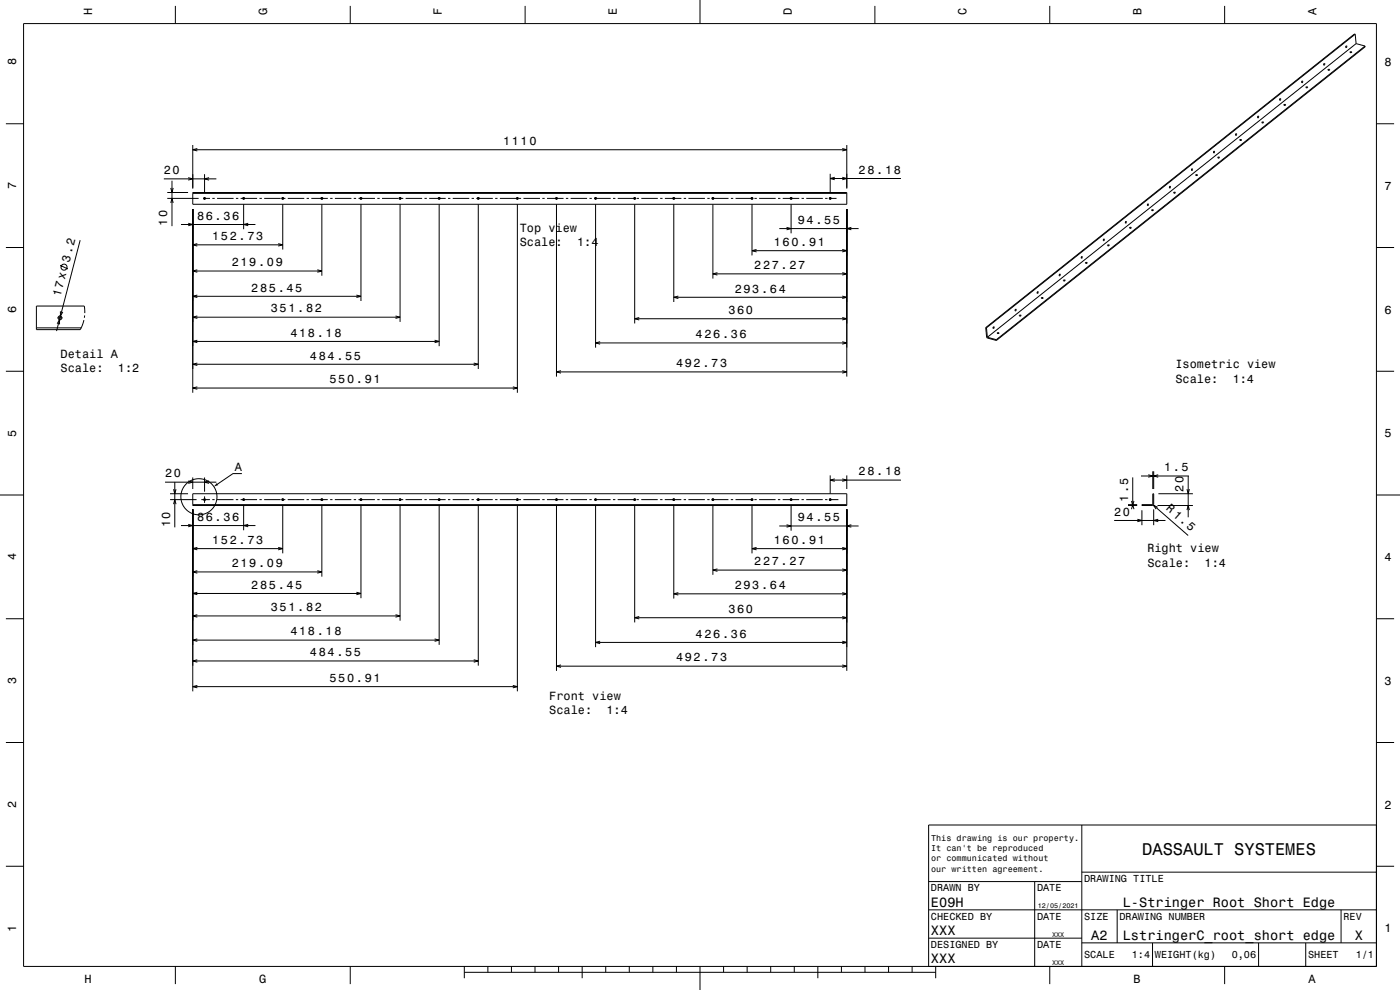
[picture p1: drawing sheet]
<svg xmlns="http://www.w3.org/2000/svg" width="594mm" height="420mm" viewBox="0 0 594 420" stroke-linecap="round" stroke-linejoin="round" font-family="sans-serif">
<g fill="none" stroke="#000" stroke-width=".42">
<path d="M10 10h574v400h-574zM74.4 2.5v7.5M148.6 2.5v7.5M222.8 2.5v7.5M297 0v10M371.2 2.5v7.5M445.4 2.5v7.5M519.6 2.5v7.5M571.1 19.5l-.1 .5M571.2 19.5l.2 .3-.3 .4zM575 14.5l-.3-.1-156.5 124.6M575 14.5l.4 4"/>
<path d="M575 14.5l-156.5 124.6M575.4 18.5l-156.5 124.6M575.4 18.5l3.8 1M579.2 19.5l-156.5 124.6M579.2 19.5v.4l-156.4 124.5M552.4 34.4l-.1 .5M552.5 34.4l.2 .3-.3 .4zM554.1 36.9l.7 .1-.6 .2zM554.7 37.2h-.5M561.8 27l-.1 .5M561.8 26.9l.3 .4-.3 .4zM563.5 29.5l.7 .1-.6 .2z"/>
<path d="M564 29.7l-.4 .1M573.4 22.3h-.5M2.5 52.5h7.5M524.4 56.8l-.2 .5M524.4 56.7l.3 .4-.3 .4zM526.1 59.3h.7l-.6 .3zM526.6 59.5l-.4 .1M533.7 49.3l-.1 .5M533.8 49.3l.2 .3-.3 .4zM535.4 51.8l.7 .1-.6 .2zM536 52.1h-.5M543.1 41.9l-.2 .5"/>
<path d="M543.1 41.8l.3 .4-.3 .4zM544.8 44.4h.7l-.6 .3zM545.3 44.6l-.4 .1M584 52.5h7.5M69.5 75.9h22.3M72.4 79.7l.6 2 .5-2M73 76.7v19.2M79.9 75.4l1.9 .5-1.9 .5M81.8 61.5v18.5M81.8 63.5h277.5M83.7 63l-1.9 .5 1.9 .5M86.8 73.9v7.7"/>
<path d="M88.7 75.4l-1.9 .5 1.9 .5M352.2 73.7v7.9M352.2 75.7h30.1M354.2 75.2l-2 .5 2 .5M357.4 63l1.9 .5-1.9 .5M357.4 75.2l1.9 .5-1.9 .5M359.3 61.5v18.5M496.3 79.1l-.1 .5M496.4 79.1l.2 .3-.3 .4zM505.7 71.7l-.2 .5M505.7 71.6l.3 .4-.4 .4zM507.4 74.2h.7l-.6 .3z"/>
<path d="M507.9 74.4l-.4 .1M515 64.2l-.1 .5M515.1 64.2l.2 .3-.3 .4zM516.7 66.7l.7 .1-.6 .2zM517.3 67h-.5M71 84.2h13.3M71 81.7h8.8M72.4 86.1l.6-1.9 .5 1.9M76.8 95.2h31.6M79.9 94.7l1.9 .5-1.9 .6M81.8 81.7h277.5v5h-277.5zM81.8 88.7v77.9"/>
<path d="M81.8 82h277.5M86.3 84.2h2.8M86.8 83.6v1.1M90.1 84.2h1M92.1 84.2h7M100.1 84.2h1M102.1 84.2h7M103.4 83.6v1.1M103.4 86.7v10.5M105.3 94.7l-1.9 .5 1.9 .6M110.1 84.2h1M112.1 84.2h7"/>
<path d="M119.5 84.2h1.6M120 83.6v1.1M120 86.7v19.2M122.1 84.2h7M130.1 84.2h1M132.1 84.2h7M136.6 83.6v1.1M136.6 86.7v30.3M140.1 84.2h1M142.1 84.2h7M150.1 84.2h1M152.1 84.2h7"/>
<path d="M153.2 83.6v1.1M153.2 86.7v41M160.1 84.2h1M162.1 84.2h7M169.2 84.2h1.9M169.7 83.6v1.1M169.7 86.7v49.9M172.1 84.2h7M180.1 84.2h1M182.1 84.2h7M186.3 83.6v1.1M186.3 86.7v60.2"/>
<path d="M190.1 84.2h1M192.1 84.2h7M200.1 84.2h1M202.1 84.2h7M202.9 83.6v1.1M202.9 86.7v69.8M210.1 84.2h1M212.1 84.2h9M219.5 83.6v1.1M219.5 86.7v79.9M222.1 84.2h7M230.1 84.2h1"/>
<path d="M232.1 84.2h7M236.1 83.6v1.1M236.1 86.7v73.1M240.1 84.2h1M242.1 84.2h7M250.1 84.2h1M252.1 84.2h7M252.7 83.6v1.1M252.7 86.7v60.8M260.1 84.2h1M262.1 84.2h7.7M269.3 83.6v1.1"/>
<path d="M269.3 86.7v50.5M270.1 84.2h1M272.1 84.2h7M280.1 84.2h1M282.1 84.2h7M285.9 83.6v1.1M285.9 86.7v41.4M290.1 84.2h1M292.1 84.2h7M300.1 84.2h1M301.9 84.2h7.2M302.5 83.6v1.1"/>
<path d="M302.5 86.7v31.5M310.1 84.2h1M312.1 84.2h7.5M319.1 83.6v1.1M319.1 86.7v21.7M320.1 84.2h1M322.1 84.2h7M330.1 84.2h1M330.7 97h33.6M332.1 84.2h7M333.7 96.5l2 .5-2 .5M335.7 83.6v1.1"/>
<path d="M335.7 86.7v12.3M340.1 84.2h1M342.1 84.2h7M350.1 84.2h1M351.7 84.2h3.2M352.2 83.6v1.1M359.3 88.7v71.1M361.2 96.5l-1.9 .5 1.9 .5M477.6 94l-.1 .5M477.7 94l.2 .3-.3 .4zM479.3 96.5l.7 .1-.6 .2zM479.8 96.8h-.4"/>
<path d="M487 86.6l-.2 .5M487 86.5l.3 .4-.4 .4zM488.7 89.1h.7l-.6 .3zM489.2 89.3l-.4 .1M498 81.6l.7 .1-.6 .2zM498.6 81.9h-.5M2.5 105h7.5M25.6 112.6l3.2 1.5M34 101.9l-10 38.6M81.8 103.9h38.2M81.8 115h54.8M83.7 103.4l-1.9 .5 1.9 .5"/>
<path d="M83.7 114.5l-1.9 .5 1.9 .5M118 103.4l2 .5-2 .5M134.6 114.5l2 .5-2 .5M302.5 116.2h56.8M304.4 115.7l-1.9 .5 1.9 .5M319.1 106.4h40.2M321 105.8l-1.9 .6 1.9 .5M357.4 105.8l1.9 .6-1.9 .5M357.4 115.7l1.9 .5-1.9 .5M449.5 116.4l-.1 .5M449.6 116.3l.2 .4-.3 .3zM451.8 119.1l-.5 .1"/>
<path d="M458.9 108.9l-.1 .5M458.9 108.9l.3 .3-.3 .4zM460.6 111.4l.7 .1-.6 .2zM461.1 111.7h-.4M468.2 101.5l-.1 .5M468.3 101.4l.2 .4-.3 .3zM469.9 104.1v.1M470.5 104.2l-.5 .1M584 105h7.5M15.4 139.1h19M24.3 137.4l.9-1.8 .1 2M24.4 134.8h2.1"/>
<path d="M25.4 133.8v2.1M25.6 132.1v2l1-1.8M35.6 135.8l-1.2 3.3M35.9 133.8l-.1 1M36 132.8l-.2-3h-20.4v10h18.7l.3-.7M81.8 125.7h71.4M81.8 134.6h87.9M83.7 125.2l-1.9 .5 1.9 .5M83.7 134l-1.9 .6 1.9 .5M151.2 125.2l2 .5-2 .5M167.8 134l1.9 .6-1.9 .5M269.3 135.2h90"/>
<path d="M271.2 134.7l-1.9 .5 1.9 .5M285.9 126.1h73.4M287.8 125.6l-1.9 .5 1.9 .5M357.4 125.6l1.9 .5-1.9 .5M357.4 134.7l1.9 .5-1.9 .5M418.2 139l.5 4.2 4.1 1.2M418.2 139l.3 .1M418.5 139.1l.4 4M421.5 138.7l-.2 .5M421.5 138.7l.3 .3-.3 .4zM430.8 131.3l-.1 .5M430.9 131.2l.2 .4-.3 .3z"/>
<path d="M432.5 133.8h.7l-.5 .3zM433.1 134h-.5M440.2 123.8l-.1 .5M440.2 123.8l.3 .3-.3 .4zM441.9 126.3l.7 .1-.6 .2zM442.4 126.6h-.4M2.5 157.5h7.5M81.8 144.9h104.5M81.8 154.5h121.1M83.7 144.3l-1.9 .6 1.9 .5M83.7 154l-1.9 .5 1.9 .6M184.4 144.3l1.9 .6-1.9 .5"/>
<path d="M201 154l1.9 .5-1.9 .6M236.1 157.8h123.2M238 157.3l-1.9 .5 1.9 .5M252.7 145.5h106.6M254.6 145l-1.9 .5 1.9 .5M357.4 145l1.9 .5-1.9 .5M357.4 157.3l1.9 .5-1.9 .5M418.9 143.1l3.8 1M422.7 144.1l.1 .3M423.1 141.3h.8l-.5 .2zM423.7 141.5h-.4M584 157.5h7.5"/>
<path d="M81.8 164.6h137.7M83.7 164.1l-1.9 .5 1.9 .5M217.6 164.1l1.9 .5-1.9 .5M489.1 199.9v7.6M489.5 199.9v7.6M0 210h10M70 204.6h21.8M72.2 212h11.2M72.2 209.5h7.6M73.6 213.9l.6-1.9 .5 1.9M73.6 207.5l.6 2 .5-2M74.2 204.5v19.2"/>
<path d="M79.9 204l1.9 .6-1.9 .5M81.8 209.5h277.5v5h-277.5zM81.8 202.6v4.9M81.8 216.1v77.2M81.8 214.1h277.5M85.4 212h3.7M86.8 202.6v6M86.8 210.6v2.7M88.7 204l-1.9 .6 1.9 .5M90.1 212h1M92.1 212h7M100.1 212h1"/>
<path d="M102.1 212h7M102.6 200.9h-3.8l-6.5 4.5M103.4 211.4v1.1M103.4 214.5v10.5M110.1 212h1M112.1 212h7M119.5 212h1.6M120 211.4v1.1M120 214.5v20.2M122.1 212h7M130.1 212h1M132.1 212h7"/>
<path d="M136.6 211.4v1.1M136.6 214.5v30.1M140.1 212h1M142.1 212h7M150.1 212h1M152.1 212h7M153.2 211.4v1.1M153.2 214.5v39.3M160.1 212h1M162.1 212h7M169.2 212h1.9M169.7 211.4v1.1"/>
<path d="M169.7 214.5v48.8M172.1 212h7M180.1 212h1M182.1 212h7M186.3 211.4v1.1M186.3 214.5v59.1M190.1 212h1M192.1 212h7M200.1 212h1M202.1 212h7M202.9 211.4v1.1M202.9 214.5v67.9"/>
<path d="M210.1 212h1M212.1 212h9M219.5 211.4v1.1M219.5 214.5v78.8M222.1 212h7M230.1 212h1M232.1 212h7M236.1 211.4v1.1M236.1 214.5v70.1M240.1 212h1M242.1 212h7M250.1 212h1"/>
<path d="M252.1 212h7M252.7 211.4v1.1M252.7 214.5v60M260.1 212h1M262.1 212h7.7M269.3 211.4v1.1M269.3 214.5v49.6M270.1 212h1M272.1 212h7M280.1 212h1M282.1 212h7M285.9 211.4v1.1"/>
<path d="M285.9 214.5v39.4M290.1 212h1M292.1 212h7M300.1 212h1M301.9 212h7.2M302.5 211.4v1.1M302.5 214.5v29.4M310.1 212h1M312.1 212h7.5M319.1 211.4v1.1M319.1 214.5v20.3M320.1 212h1"/>
<path d="M322.1 212h7M330.1 212h1M332.1 212h7M335.7 211.4v1.1M335.7 214.5v10.6M340.1 212h1M342.1 212h7M350.1 212h1M351.7 212h4M352.2 201.7v7.7M352.2 211.4v1.1M352.2 203.7h30.1"/>
<path d="M354.2 203.2l-2 .5 2 .5M357.4 203.2l1.9 .5-1.9 .5M359.3 201.7v5.8M359.3 216.1v68.5M478.6 214.5h3.9M478.6 214.1h3.9M480.1 212.5l.5 2 .5-2M480.1 216l.5-1.9 .5 1.9M480.6 202.5v12M484.1 201.9h20.3M484.5 216.5v6.3M487.2 201.4l1.9 .5-1.9 .6"/>
<path d="M489.1 209.5h.4l-.2 4.9-4.8 .1v-.4h4.6zM489.1 214.1l15 13.1M489.5 216.1v6.7M491.1 214.5h15M491.2 215.2l-1.8-.9 1.1 1.7M491.4 201.4l-1.9 .5 1.9 .6M491.5 209.5h14.6M503.6 216.4l.5-1.9 .5 1.9M503.6 207.5l.5 2 .5-2M504.1 201.9v17.6M584 210h10M76.8 223h31.6"/>
<path d="M79.9 222.4l1.9 .6-1.9 .5M81.8 232.7h38.2M83.7 232.2l-1.9 .5 1.9 .6M105.3 222.4l-1.9 .6 1.9 .5M118 232.2l2 .5-2 .6M319.1 232.8h40.2M321 232.2l-1.9 .6 1.9 .5M330.7 223.1h33.6M333.7 222.6l2 .5-2 .6M357.4 232.2l1.9 .6-1.9 .5M361.2 222.6l-1.9 .5 1.9 .6M472.7 220.8h21.8"/>
<path d="M482.6 220.3l1.9 .5-1.9 .5M491.4 220.3l-1.9 .5 1.9 .5M81.8 242.6h54.8M81.8 251.8h71.4M83.7 242.1l-1.9 .5 1.9 .6M83.7 251.3l-1.9 .5 1.9 .5M134.6 242.1l2 .5-2 .6M151.2 251.3l2 .5-2 .5M285.9 251.9h73.4M287.8 251.4l-1.9 .5 1.9 .6M302.5 241.9h56.8M304.4 241.3l-1.9 .6 1.9 .5"/>
<path d="M357.4 241.3l1.9 .6-1.9 .5M357.4 251.4l1.9 .5-1.9 .6M2.5 262.5h7.5M81.8 261.3h87.9M81.8 271.6h104.5M83.7 260.8l-1.9 .5 1.9 .5M83.7 271l-1.9 .6 1.9 .5M83.7 279.9l-1.9 .5 1.9 .5M167.8 260.8l1.9 .5-1.9 .5M184.4 271l1.9 .6-1.9 .5M201 279.9l1.9 .5-1.9 .5M252.7 272.5h106.6"/>
<path d="M254.6 272l-1.9 .5 1.9 .6M269.3 262.1h90M271.2 261.5l-1.9 .6 1.9 .5M357.4 261.5l1.9 .6-1.9 .5M357.4 272l1.9 .5-1.9 .6M584 262.5h7.5M81.8 280.4h121.1M81.8 291.3h137.7M83.7 290.8l-1.9 .5 1.9 .5M217.6 290.8l1.9 .5-1.9 .5M236.1 282.6h123.2M238 282.1l-1.9 .5 1.9 .5"/>
<path d="M357.4 282.1l1.9 .5-1.9 .5M2.5 315h7.5M584 315h7.5M459 350v60M584 350h-190v60M2.5 367.5h7.5M394 374h65M439 374v36M459 370h125M584 367.5h7.5M394 398h65M394 386h190"/>
<path d="M474 386v14M569 386v14M74.4 410v7.5M148.6 410v7.5M197 412.5h200M197 410v5M207 410v2.5M217 410v2.5M227 410v2.5M237 410v2.5M247 410v5M257 410v2.5"/>
<path d="M267 410v2.5M277 410v2.5M287 410v2.5M297 410v10M307 410v2.5M317 410v2.5M327 410v2.5M337 410v2.5M347 410v5M357 410v2.5M367 410v2.5M377 410v2.5"/>
<path d="M387 410v2.5M397 410v5M445.4 410v7.5M459 400h125M489 400v10M519.6 410v7.5M534 400v10M554 400v10"/>
<circle cx="573.2" cy="22.1" r=".36"/>
<circle cx="86.8" cy="84.2" r=".4"/>
<circle cx="103.4" cy="84.2" r=".4"/>
<circle cx="120" cy="84.2" r=".4"/>
<circle cx="136.6" cy="84.2" r=".4"/>
<circle cx="153.2" cy="84.2" r=".4"/>
<circle cx="169.7" cy="84.2" r=".4"/>
<circle cx="186.3" cy="84.2" r=".4"/>
<circle cx="202.9" cy="84.2" r=".4"/>
<circle cx="219.5" cy="84.2" r=".4"/>
<circle cx="236.1" cy="84.2" r=".4"/>
<circle cx="252.7" cy="84.2" r=".4"/>
<circle cx="269.3" cy="84.2" r=".4"/>
<circle cx="285.9" cy="84.2" r=".4"/>
<circle cx="302.5" cy="84.2" r=".4"/>
<circle cx="319.1" cy="84.2" r=".4"/>
<circle cx="335.7" cy="84.2" r=".4"/>
<circle cx="352.2" cy="84.2" r=".4"/>
<circle cx="27.2" cy="113.3" r="1.28"/>
<circle cx="451.6" cy="118.9" r=".36"/>
<circle cx="470.2" cy="104.1" r=".31"/>
<circle cx="25.4" cy="134.8" r=".8"/>
<circle cx="84.4" cy="210.7" r="7.7"/>
<circle cx="86.8" cy="212" r=".4"/>
<circle cx="103.4" cy="212" r=".4"/>
<circle cx="120" cy="212" r=".4"/>
<circle cx="136.6" cy="212" r=".4"/>
<circle cx="153.2" cy="212" r=".4"/>
<circle cx="169.7" cy="212" r=".4"/>
<circle cx="186.3" cy="212" r=".4"/>
<circle cx="202.9" cy="212" r=".4"/>
<circle cx="219.5" cy="212" r=".4"/>
<circle cx="236.1" cy="212" r=".4"/>
<circle cx="252.7" cy="212" r=".4"/>
<circle cx="269.3" cy="212" r=".4"/>
<circle cx="285.9" cy="212" r=".4"/>
<circle cx="302.5" cy="212" r=".4"/>
<circle cx="319.1" cy="212" r=".4"/>
<circle cx="335.7" cy="212" r=".4"/>
<circle cx="352.2" cy="212" r=".4"/>
</g>
<path d="M92 204.9l.6 .9-1.9 .6z" fill-rule="evenodd" fill="#000"/>
<text font-size="7.2" x="484.6" y="362.6">DASSAULT SYSTEMES</text>
<g font-size="5.8">
<text x="395" y="384.6">E09H</text>
<text x="476.4" y="384.6">L-Stringer Root Short Edge</text>
<text x="395" y="396.6">XXX</text>
<text x="463" y="398.6">A2</text>
<text x="476.4" y="398.6">LstringerC_root_short edge</text>
<text x="574.8" y="398.6">X</text>
<text x="395" y="408.6">XXX</text>
</g>
<g font-size="5.1">
<text x="29.4" y="111.6" transform="rotate(-76 29.4 111.6)">3.2</text>
<text x="25.6" y="126.2" transform="rotate(-76 25.6 126.2)">17x</text>
</g>
<g font-size="5">
<text x="39.1" y="6.5" transform="rotate(-90 39.1 6.5)">H</text>
<text x="113.3" y="6.5" transform="rotate(-90 113.3 6.5)">G</text>
<text x="187.5" y="6.5" transform="rotate(-90 187.5 6.5)">F</text>
<text x="261.7" y="6.5" transform="rotate(-90 261.7 6.5)">E</text>
<text x="335.9" y="6.5" transform="rotate(-90 335.9 6.5)">D</text>
<text x="410.1" y="6.5" transform="rotate(-90 410.1 6.5)">C</text>
<text x="484.3" y="6.5" transform="rotate(-90 484.3 6.5)">B</text>
<text x="558.5" y="6.5" transform="rotate(-90 558.5 6.5)">A</text>
<text x="6.8" y="27.8" transform="rotate(-90 6.8 27.8)">8</text>
<text x="587.5" y="28.1">8</text>
<text x="213.4" y="61.5">1110</text>
<text x="69.5" y="73.9">20</text>
<text x="364.3" y="73.7">28.18</text>
<text x="6.8" y="80.3" transform="rotate(-90 6.8 80.3)">7</text>
<text x="587.5" y="80.6">7</text>
<text x="71" y="95.9" transform="rotate(-90 71 95.9)">10</text>
<text x="83.6" y="93.2">86.36</text>
<text x="338.5" y="95">94.55</text>
<text x="90" y="101.9">152.73</text>
<text x="220.5" y="98.5">Top view</text>
<text x="220.5" y="104.6">Scale:</text>
<text x="244.8" y="104.6">1:4</text>
<text x="328.3" y="104.4">160.91</text>
<text x="98.3" y="113">219.09</text>
<text x="320" y="114.2">227.27</text>
<text x="106.6" y="123.7">285.45</text>
<text x="311.7" y="124.1">293.64</text>
<text x="6.8" y="132.8" transform="rotate(-90 6.8 132.8)">6</text>
<text x="114.9" y="132.6">351.82</text>
<text x="309" y="133.2">360</text>
<text x="587.5" y="133.1">6</text>
<text x="123.2" y="142.9">418.18</text>
<text x="295.1" y="143.5">426.36</text>
<text x="25.7" y="151.7">Detail A</text>
<text x="131.5" y="152.5">484.55</text>
<text x="286.8" y="155.8">492.73</text>
<text x="25.7" y="157.7">Scale:</text>
<text x="50" y="157.7">1:2</text>
<text x="498.7" y="156.3">Isometric view</text>
<text x="139.8" y="162.6">550.91</text>
<text x="498.7" y="162.3">Scale:</text>
<text x="523" y="162.3">1:4</text>
<text x="6.8" y="185.3" transform="rotate(-90 6.8 185.3)">5</text>
<text x="587.5" y="185.6">5</text>
<text x="70" y="202.6">20</text>
<text x="99.6" y="199.7">A</text>
<text x="364.3" y="201.7">28.18</text>
<text x="493.9" y="199.9">1.5</text>
<text x="502.1" y="208.6" transform="rotate(-90 502.1 208.6)">20</text>
<text x="478.6" y="213" transform="rotate(-90 478.6 213)">1.5</text>
<text x="83.6" y="221">86.36</text>
<text x="338.5" y="221.1">94.55</text>
<text x="472.7" y="218.8">20</text>
<text x="494.5" y="216.1" transform="rotate(41 494.5 216.1)">R 1.5</text>
<text x="72.2" y="223.7" transform="rotate(-90 72.2 223.7)">10</text>
<text x="90" y="230.7">152.73</text>
<text x="328.3" y="230.8">160.91</text>
<text x="6.8" y="237.8" transform="rotate(-90 6.8 237.8)">4</text>
<text x="320" y="239.9">227.27</text>
<text x="486.8" y="234.3">Right view</text>
<text x="587.5" y="238.1">4</text>
<text x="98.3" y="240.6">219.09</text>
<text x="486.8" y="240.4">Scale:</text>
<text x="511.1" y="240.4">1:4</text>
<text x="106.6" y="249.8">285.45</text>
<text x="311.7" y="249.9">293.64</text>
<text x="114.9" y="259.3">351.82</text>
<text x="309" y="260.1">360</text>
<text x="123.2" y="269.6">418.18</text>
<text x="295.1" y="270.5">426.36</text>
<text x="131.5" y="278.4">484.55</text>
<text x="286.8" y="280.6">492.73</text>
<text x="6.8" y="290.3" transform="rotate(-90 6.8 290.3)">3</text>
<text x="139.8" y="289.3">550.91</text>
<text x="587.5" y="290.6">3</text>
<text x="233" y="296.8">Front view</text>
<text x="233" y="302.9">Scale:</text>
<text x="257.3" y="302.9">1:4</text>
<text x="6.8" y="342.8" transform="rotate(-90 6.8 342.8)">2</text>
<text x="587.5" y="343.1">2</text>
<text x="6.8" y="395.3" transform="rotate(-90 6.8 395.3)">1</text>
<text x="587.5" y="395.6">1</text>
<text x="35.8" y="416.8">H</text>
<text x="110" y="416.8">G</text>
<text x="481" y="416.8">B</text>
<text x="555.2" y="416.8">A</text>
</g>
<g font-size="4.3">
<text x="460" y="374.2">DRAWING TITLE</text>
<text x="395" y="378.2">DRAWN BY</text>
<text x="440" y="378.2">DATE</text>
<text x="395" y="390.2">CHECKED BY</text>
<text x="440" y="390.2">DATE</text>
<text x="460" y="390.2">SIZE</text>
<text x="475" y="390.2">DRAWING NUMBER</text>
<text x="570" y="390.2">REV</text>
<text x="395" y="402.2">DESIGNED BY</text>
<text x="440" y="402.2">DATE</text>
<text x="460" y="406.6">SCALE</text>
<text x="480.2" y="406.6">1:4</text>
<text x="490" y="406.6">WEIGHT(kg)</text>
<text x="522.6" y="406.6">0,06</text>
<text x="555" y="406.6">SHEET</text>
<text x="575.2" y="406.6">1/1</text>
</g>
<g font-size="3.6">
<text x="395.1" y="356.8">This drawing is our property.</text>
<text x="395.1" y="361.2">It can't be reproduced</text>
<text x="395.1" y="365.5">or communicated without</text>
<text x="395.1" y="369.8">our written agreement.</text>
</g>
<g font-size="2.9">
<text x="440.3" y="385.3">12/05/2021</text>
<text x="446.4" y="397.3">XXX</text>
<text x="446.4" y="409.3">XXX</text>
</g>
</svg>
